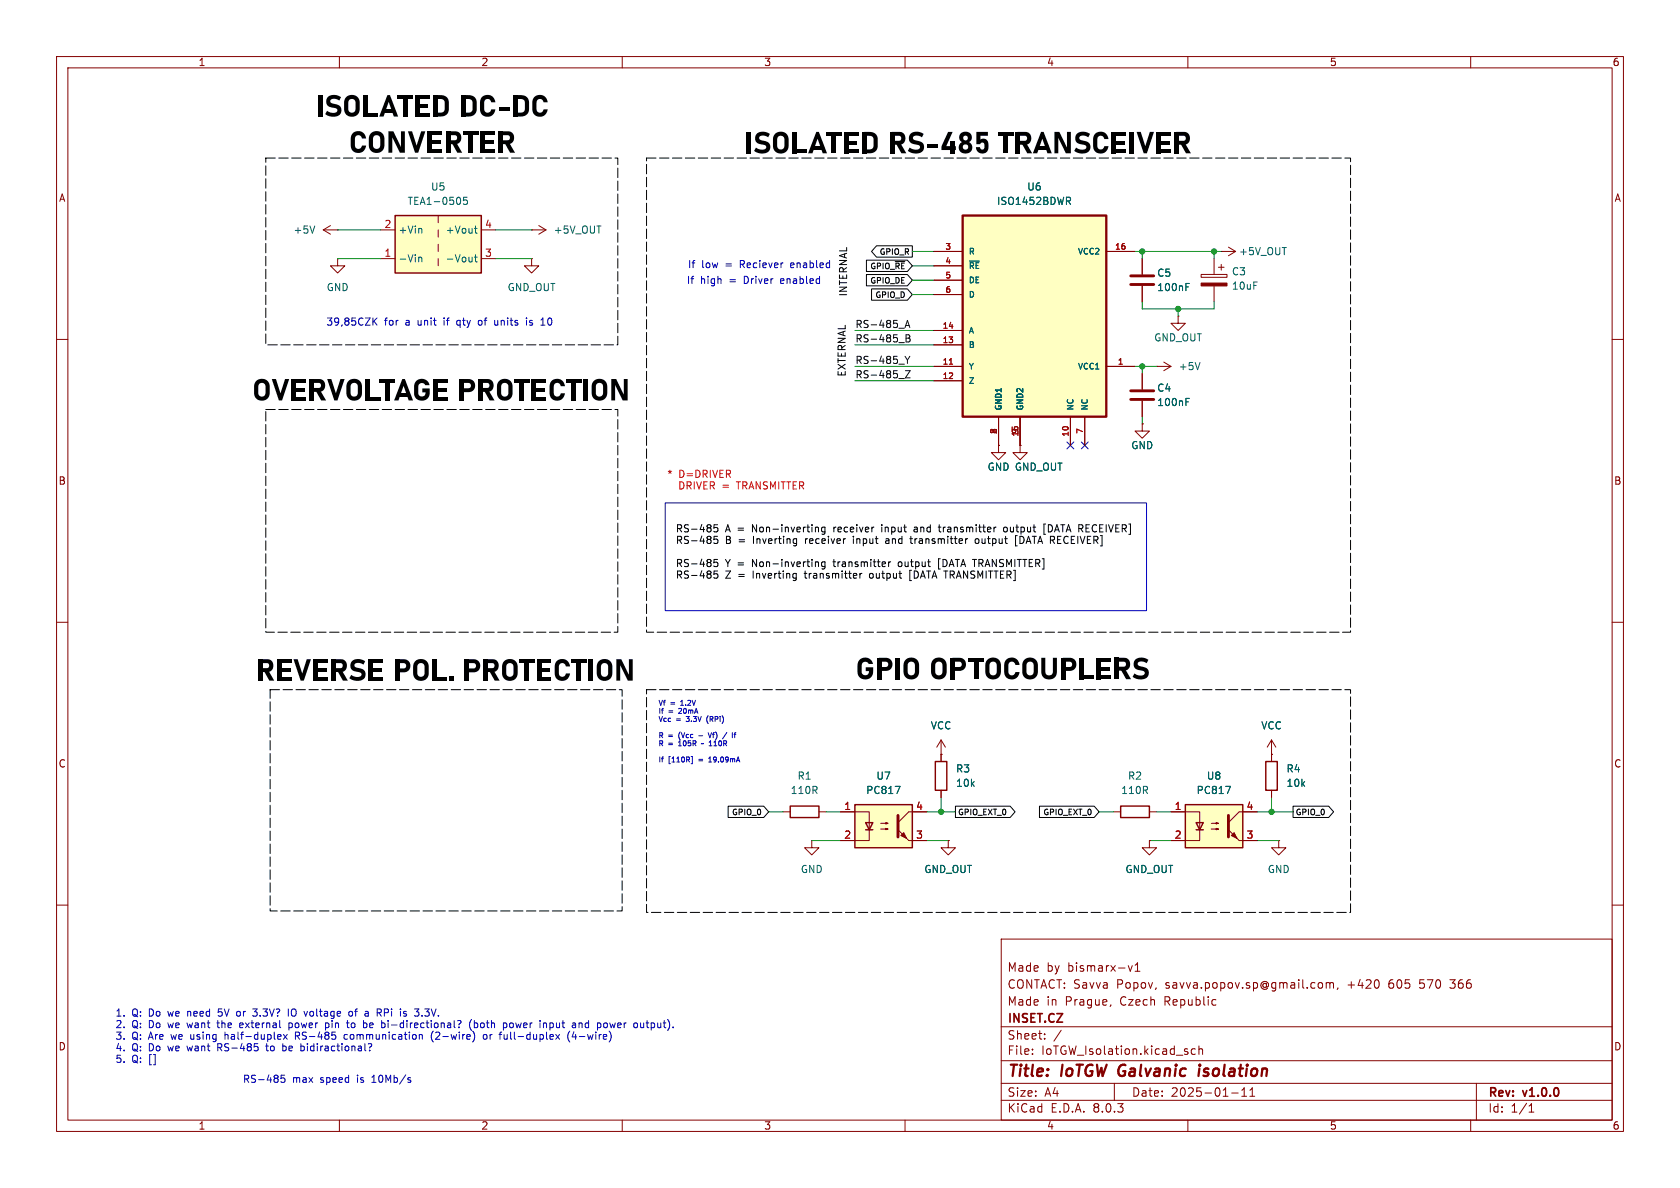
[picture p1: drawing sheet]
<svg xmlns="http://www.w3.org/2000/svg" width="297mm" height="210mm" viewBox="0 0 297 210" stroke-linecap="round" stroke-linejoin="round" font-family="sans-serif">
<g fill="none" stroke="#840000" stroke-width=".18">
<path d="M10 10h277v190h-277zM12 12h273v186h-273zM60 10v2M110 10v2M160 10v2M210 10v2M260 10v2M10 60h2M285 60h2M10 110h2M285 110h2M10 160h2"/>
<path d="M285 160h2M177 166h108v32h-108zM196.4 177.6l-.2 .3M199.5 170.7l.3 1 .4-1M200.7 171.7h.8M200.7 170.6l.4-.4v1.5M233.3 173.7l.4 .1 .1 .2-.1 .6-.4 .1M234.5 173.8l.4-.1 .2 .2M234.5 173.7v1M235.1 173.9l.2-.2 .4 .1v.9M235.1 173.9v.8M236.5 174.6l-.1 .3"/>
<path d="M256.3 173.2h.9M256.3 174.6l.2 .1M60 198v2M110 198v2M160 198v2M177 194.5h108M177 191.5h108M177 187.5h108M177 181.5h108M182.5 186.3v.1M182.5 185.5v.1M184.7 183.6v.1"/>
<path d="M184.7 182.8v.1M187.6 182.1l-1.3 2M197 191.5v3M210 198v2M211.3 185.5l-.4-.1-.3 .3v.4l.1 .2h.6M212 185.5l.2-.1 .3 .1 .1 .9M212 184.9v1.5M217.7 193.2h1.2M219.5 193.8h.9M219.5 192.7l.5-.4v1.5M221 193.8h.8M221 192.7l.4-.4v1.5"/>
<path d="M260 198v2M261 191.5v6.5M270.3 196.6h.9M270.3 195.5l.4-.4v1.5"/>
</g>
<path d="M212 188.9l-.1 1.3M212.1 188.2v.2M212.1 188.2l-.1 .1 .1 .1M212.1 188.2l.1 .1-.1 .1M212.7 190.1l.2 .1" fill="none" stroke="#840000" stroke-width=".4"/>
<path d="M170.2 38.1h25.4v35.6h-25.4z" fill="#ffffc2"/>
<path d="M170.2 38.1h25.4v35.6h-25.4z" fill="none" stroke="#840000" stroke-width=".41"/>
<g fill="none" stroke="#840000" stroke-width=".18">
<path d="M165.1 44.5h5.1M165.1 47h5.1M165.1 49.5h5.1M165.1 52.1h5.1M165.1 58.4h5.1M195.6 44.5h5.1M165.1 64.8h5.1M165.1 61h5.1M165.1 67.3h5.1M176.5 73.7v5M180.3 73.7v5M189.2 73.7v5"/>
<path d="M191.8 73.7v5M195.6 64.8h5.1M166.4 133.4h.1M166.4 130.8v3.8M166.4 139.7v1.3M166.4 130.8l-.8 1.3M166.4 130.8l.7 1.3M224.8 133.4h.1M224.8 130.8l.8 1.3M224.8 130.8v3.8M224.8 139.7v1.3M224.8 130.8l-.8 1.3"/>
<path d="M138.4 143.5h1.3M143.5 148.6v1.3h1.3l-1.3 1.2-1.3-1.2h1.3M143.5 148.6h.1M144.8 143.5h1.2M196.8 143.5h1.3M203.2 148.6v1.3h-1.3l1.3 1.2 1.3-1.2h-1.3M203.2 148.6h.1M203.2 143.5h1.3M226.1 148.6v1.3h-1.3l1.3 1.2 1.2-1.2h-1.2M226.1 148.6h.1"/>
</g>
<path d="M188.8 35.5l.5 .6M189 34.9l.3 .2-.1 .3-.2 .1M171.4 46.2h1.7" fill="none" stroke="#006464" stroke-width=".18"/>
<path d="M167.8 64.4h.6" fill="none" stroke="#a90000" stroke-width=".18"/>
<path d="M165.4 134.6h2v5.1h-2zM223.8 134.6h2v5.1h-2zM139.7 142.5h5.1v2h-5.1zM198.1 142.5h5.1v2h-5.1z" fill="none" stroke="#840000" stroke-width=".25"/>
<path d="M209.5 142.2h10.2v7.7h-10.2z" fill="#ffffc2"/>
<path d="M209.5 142.2h10.2v7.7h-10.2zM211.5 145.4h1.2l-.6 1.3zM211.5 146.7h1.2" fill="none" stroke="#840000" stroke-width=".25"/>
<path d="M58.4 39.9l-1.3 .7M57.1 40.6l1.3 .8M57.1 40.6h2.6M59.7 40.6h.1M207 143.5h5.1v5.1h-5.1M214.1 146.6h1.3l-.4 .1v-.3l.4 .2M214.1 145.5h1.3l-.4 .2v-.3l.4 .1M219.1 148.6h3.1M222.2 143.5h-3.1l-1.9 1.9" fill="none" stroke="#840000" stroke-width=".18"/>
<g fill="#840000" stroke="#840000" stroke-width=".18">
<path d="M217.2 146.7l1.9 1.9z"/>
<path d="M218.2 147.2l.5 1-1-.5z"/>
</g>
<path d="M217.2 144.1v3.9" fill="none" stroke="#840000" stroke-width=".51"/>
<path d="M55.6 39.9l-.4 1.3M216.7 139h.8l-.5 1.3" fill="none" stroke="#006464" stroke-width=".18"/>
<path d="M69.8 38.1h15.3v10.2h-15.3z" fill="#ffffc2"/>
<path d="M69.8 38.1h15.3v10.2h-15.3z" fill="none" stroke="#840000" stroke-width=".25"/>
<g fill="none" stroke="#840000" stroke-width=".18">
<path d="M77.5 38.1v1.3M95.2 39.9l1.3 .7M59.7 45.7v1.3h1.3l-1.3 1.3-1.3-1.3h1.3M59.7 45.7h.1M67.3 45.7h2.5M67.3 40.6h2.5M77.5 40.6v1.3M77.5 43.2v1.3M77.5 45.7v1.3M85.1 45.7h2.5M85.1 40.6h2.5M94 45.7v1.3h-1.3l1.3 1.3 1.2-1.3h-1.2"/>
<path d="M94 45.7h.1M94 40.6h.1M94 40.6h2.5M96.5 40.6l-1.3 .8M201.9 45.7v2.8M201.9 50.5v2.8M208.3 55.9v1.3h-1.3l1.3 1.2 1.2-1.2h-1.2M208.3 55.9h.1M212.3 48.5h4.6v.5h-4.6zM214.6 45.7v2.8M214.6 50.5v2.8M215.4 47.2h1"/>
<path d="M215.9 44.5h.1M215.9 44.5h2.5M215.9 46.7v1.1M217.2 43.7l1.2 .8M218.4 44.5l-1.2 .7M176.5 78.7v1.3h1.3l-1.3 1.3-1.2-1.3h1.2M176.5 78.7h.1M180.3 78.7v1.3h-1.2l1.2 1.3 1.3-1.3h-1.3M180.3 78.7h.1M201.9 74.9v1.3h1.3l-1.3 1.3-1.2-1.3h1.2M201.9 74.9h.1M201.9 66v2.8"/>
<path d="M201.9 70.9v2.8M204.5 64.8h.1M204.5 64.8h2.5M205.7 64l1.3 .8M207 64.8l-1.3 .7"/>
</g>
<g fill="none" stroke="#006464" stroke-width=".18">
<path d="M82.6 34.9h-.6l-.1 .6 .2-.1h.4l.1 .2v.4l-.2 .1-.5-.1M84.1 39.9v1.1l.3 .2M74 45.5v.8M74 45.6l.2-.1h.3l.1 .8M74.4 40.4l.2 .2v.6M83.9 45.5h.5M83.9 40.4h.5M84.1 45v1.1l.3 .2M209.7 50.7h.4M209.7 50.1h.6M209.7 71h.4M209.7 70.4h.6"/>
<path d="M212.1 64.1l-.4 1.2"/>
</g>
<path d="M199.9 50.3h4.1M199.9 48.8h4.1M199.9 70.6h4.1M199.9 69.1h4.1" fill="none" stroke="#840000" stroke-width=".51"/>
<path d="M212.3 50h4.6v.5h-4.6z" fill="#840000" stroke="#840000" stroke-width=".18"/>
<path d="M151.1 142.2h10.2v7.7h-10.2z" fill="#ffffc2"/>
<path d="M151.1 142.2h10.2v7.7h-10.2zM153 145.4h1.3l-.6 1.3zM153 146.7h1.3" fill="none" stroke="#840000" stroke-width=".25"/>
<g fill="none" stroke="#840000" stroke-width=".18">
<path d="M165.1 44.5h5.1M165.1 47h5.1M165.1 49.5h5.1M165.1 52.1h5.1M165.1 58.4h5.1M195.6 44.5h5.1M201.9 45.7v2.8M201.9 50.5v2.8M165.1 64.8h5.1M165.1 61h5.1M165.1 67.3h5.1M176.5 78.7h.1"/>
<path d="M176.5 73.7v5M180.3 78.7h.1M180.3 73.7v5M189.2 73.7v5M191.8 73.7v5M195.6 64.8h5.1M201.9 74.9h.1M201.9 66v2.8M201.9 70.9v2.8M166.4 133.4h.1M166.4 133.4v1.2M166.4 139.7v1.3"/>
<path d="M224.8 133.4h.1M224.8 133.4v1.2M224.8 139.7v1.3M148.6 143.5h5.1v5.1h-5.1M155.7 146.6h1.3l-.4 .1v-.3l.4 .2M155.7 145.5h1.3l-.4 .2v-.3l.4 .1M160.7 148.6h3.1M163.8 143.5h-3.1l-2 1.9M167.6 148.6v1.3h-1.2l1.2 1.2 1.3-1.2h-1.3M167.6 148.6h.1M203.2 148.6h.1M207 148.6h2.5"/>
<path d="M207 143.5h2.5M219.7 148.6h2.5M219.7 143.5h2.5"/>
</g>
<g fill="#840000" stroke="#840000" stroke-width=".18">
<path d="M158.7 146.7l2 1.9z"/>
<path d="M159.8 147.2l.5 1-1-.5z"/>
</g>
<path d="M158.7 144.1v3.9" fill="none" stroke="#840000" stroke-width=".51"/>
<path d="M188.8 35.5l.5 .6M189 34.9l.3 .2-.1 .3-.2 .1M171.4 46.2h1.7M209.7 50.7h.4M209.7 50.1h.6M209.7 71h.4M209.7 70.4h.6M158.3 139h.8l-.5 1.3M216.7 139h.8l-.5 1.3" fill="none" stroke="#006464" stroke-width=".18"/>
<g fill="none" stroke="#000" stroke-width=".18">
<path d="M153.2 48.5h7.2l.9 1-.9 1h-7.2zM153.2 46h7.2l.9 1-.9 1h-7.2zM154.1 51.1h6.3l.9 1-.9 1h-6.3zM155 43.4h6.3v2.1h-6.3l-.9-1zM158.3 46.2h1.7M126.9 92.8h-.6l-.1 .6 .2-.2 .4 .1 .1 .2v.4l-.2 .1-.5-.1M126.9 94.8h-.6l-.1 .6 .2-.1h.4l.1 .2v.5l-.2 .1-.5-.1M126.9 98.9h-.6l-.1 .6 .2-.1h.4l.1 .2v.4l-.2 .2-.5-.2M140.8 95.2v1.1l-.1 .1M140.8 96l-.1 .1M144.2 93.2h.4l.1 .8M144.2 99.4h.4l.1 .8"/>
<path d="M145.8 93.2h-.3l-.3 .2 .2 .6h.4M145.8 93.2v1l-.2 .3-.3-.1M145.8 99.3v1l-.2 .3-.3-.1M145.8 99.4l-.3-.1-.3 .3 .2 .5h.4M150.9 95.2v.9M155.9 92.8v.1M155.9 93.2v.8M157 95.6h-.3l-.1 .2v.2l.4 .1M157.1 99.3v.9M157.5 99.3l-.4 .3M158.9 99.4l-.1 .2 .1 .5M160.8 95.2h.5"/>
<path d="M161 94.8v1.1l.3 .2M162 93.2h-.4M162.1 93.5h-.3l-.2 .2v.3h.5M165.9 93.2h.4M166 92.8v1l.3 .2M166.2 98.8h-.3v1.8M170.9 95.2h.2M172.5 95.3l.3-.1 .3 .3v.3l-.3 .3-.3-.1-.1-.2zM176 93.2h.1M177.5 93.2h.3l.3 .2v.4l-.3 .2h-.3l-.1-.2zM179.5 94.7v1.8h.3M180.3 94.8v1.3h.3"/>
<path d="M184.9 92.6h-.3v1.9M185.6 92.8h-.3v1.2h.3M126.9 100.9h-.6l-.1 .6 .2-.1 .4 .1 .1 .2v.4l-.2 .1-.5-.1M140.8 101.4v1l-.2 .2M140.8 102.1l-.2 .1M152 101.4v.8M152.4 101.4l-.4 .2M153.8 101.4l-.1 .2 .1 .5M160.8 100.8v1.8h.3M128.7 142.5h6.3l.9 1-.9 1h-6.3zM168.9 142.5h9.7l.9 1-.9 1h-9.7zM183.8 142.5h9.6l.9 1-.9 1h-9.6z"/>
<path d="M228.6 142.5h6.3l.9 1-.9 1h-6.3z"/>
</g>
<path d="M160 57.9l.4-1.3 .4 1.3M160.1 57.5h.6M160.2 59.2h.4l.2 .2-.2 .4 .2 .1 .1 .3-.2 .2h-.5zM160.2 59.8h.4M158.9 66.9h1M158.9 60.6h1M160 63l.4 .7M160.1 65.5h.8l-.8 1.3h.8M160.4 63.7v.6M160.8 63l-.4 .7" fill="none" stroke="#0f0f0f" stroke-width=".18"/>
<g fill="none" stroke="#0000c2" stroke-width=".18">
<path d="M66.1 56.8l.6 .7M66.7 56.2l-.8 .7M80.9 56.7l-.2 .2 .2 .5M85 56.6l-.3 .1-.1 .2v.5l.4 .1M87.5 57.3l.1 .2 .4-.1M93.1 56.2v.1M93.1 56.6v.9M93.6 57.4l.4 .1M93.8 56.6l-.2 .2 .2 .3M95.6 57.5h.7M117.6 88.9h85.1v19.1h-85.1zM122.2 133.7h.2v1.3h-.2"/>
<path d="M123.5 130.1h.7M124 131.5h.3M125.2 126.6a1.04 1.04 0 0 0 0 1.2M125.2 129.5l.3 .9 .3-.9M125.3 134.7h.5M125.3 134.1l.2-.3v.9M125.4 131.8h.5M125.4 131.2l.2-.2v.8M128.5 129.5l-.8 1.1M129.8 129.8h.3M130.1 129.5l-.2 .1v.8M38.6 179.5l.1 .1"/>
<path d="M39.2 178.4h-.6v.6l.1-.2M41.9 179.6h.4M42.3 178.8h-.4M44.7 178.4h.8l-.5 .4 .3 .1M45.3 179.6h-.4M51 178.4v1.2M51.8 178.4h-.1a.81 .81 0 0 0 .1 1.2M61.7 178.9l.2-.1 .4 .1v.5l-.1 .2h-.3l-.2-.1zM62.7 178.8h.5M68 178.4h.4M68 179h.4M75.1 178.4h.8"/>
<path d="M75.1 179.5l.5 .1M38.3 180.8h.5M38.5 180.4l.1 1.2M38.5 185.2h.5M39 184.5h-.5v1.3M39.8 182.4v1.3M40 182.9l-.2 .1M42.8 180.8h-.2l-.2 .2v.6l.4 .1M43 181.1l-.6 .1M47.2 184.5v1.1l.3 .2M49.6 182.9l.1 .3-.6 .1M50 185l.4-.1 .1 .1"/>
<path d="M50.1 182.9l.7 .8M50.3 190.1h-.6v.6l.1-.1h.5l.1 .2-.1 .4-.2 .1-.4-.1M50.5 185.6l-.1 .2-.4-.1M50.8 182.9l-.7 .8M51.1 180.9l.3-.1 .2 .1M51.1 180.8v1.3M51.6 181.6l-.2 .1-.3-.1M52.2 182.4v1.3M52.2 183.1h.5M52.5 183.1l.5 .6M53.3 184.9l.4 .1 .1 .2-.1 .4-.4 .2M57.6 180.8v1.3"/>
<path d="M58 180.9l.2 .2-.1 .5-.2 .1-.3-.1M60.9 182.9l-.1 .2 .1 .5 .2 .1h.3M61.2 180.8h.5M61.6 181.7h.1M62.3 180.8l-.2 .3v.3l.2 .3M65.4 185.6v.2M65.4 180.9v.7M65.7 184.6v.2l-.3 .5M65.7 191.3h.8M65.9 190.4h-.2M66 181.1l-.6 .1M68.6 180.8v.9"/>
<path d="M72.5 190.9l.1 .2-.1 .2M72.5 190.5l.1 .1M74.2 182.9h.4l.1 .8M76.4 182.5a1.47 1.47 0 0 0 .2 1.7M80.9 180.5l.4-.1 .2 .2-.4 .6M81.1 181.6v.1M83.4 180.2a1.47 1.47 0 0 0-.1 1.9M83.9 180.9l.3-.1 .3 .3-.2 .5h-.4M83.9 180.4v1.3M85.6 182.9l-.2 .6 .3 .2h.3l.1-.2-.1-.6M89.1 182.9v.6l.4 .2M89.5 180.9v.7"/>
<path d="M90.8 181.1l-.3-.3-.3 .1-.1 .2 .1 .5 .3 .1 .3-.3M97.2 181.6l.4 .1M97.2 180.8v1.3M97.6 180.8l-.4 .1M98.3 182.9l.6 .8M98.9 182.9l-.6 .8M100.4 182.8v.9l.3 .5M101.5 182.4l-.3 .9h.7M102.4 180.9l.1-.1 .3 .1 .1 .8M102.4 180.8v.9M107.3 180.9v.7M107.8 180.8l.2 .9"/>
<path d="M114.2 180.8h.5M114.4 180.4v1.1l.3 .2"/>
</g>
<path d="M47 27.9h62.2v33.1h-62.2zM114.3 27.9h124.5v83.9h-124.5zM47 72.4h62.2v39.4h-62.2zM47.8 121.9h62.2v39.1h-62.2zM114.3 121.9h124.5v39.4h-124.5z" fill="none" stroke="#000" stroke-width=".18" stroke-dasharray="1.7 .6"/>
<g fill="none" stroke="#009600" stroke-width=".18">
<path d="M59.7 45.7h7.6M59.7 40.6h7.6M87.6 45.7h6.4M87.6 40.6h6.4M151.1 58.4h14M161.3 44.5h3.8M161.3 49.5h3.8M161.3 52.1h3.8M161.3 47h3.8M200.7 44.5h15.2M201.9 53.3v1.3h12.7v-1.3M201.9 44.5v1.2"/>
<path d="M208.3 54.6v1.3M214.6 44.5v1.2M151.1 64.8h14M151.1 67.3h14M151.1 61h14M200.7 64.8h3.8M201.9 64.8v1.2M201.9 73.7v1.2M135.9 143.5h2.5M143.5 148.6h5.1M146 143.5h2.6M163.8 148.6h3.8"/>
<path d="M163.8 143.5h5.1M166.4 141v2.5M194.3 143.5h2.5M203.2 148.6h3.8M204.5 143.5h2.5M222.2 148.6h3.9M222.2 143.5h6.4M224.8 141v2.5"/>
</g>
<path d="M188.6 78.1l1.2 1.2M189.8 78.1l-1.2 1.2M191.2 78.1l1.2 1.2M192.4 78.1l-1.2 1.2" fill="none" stroke="#000084" stroke-width=".18"/>
<path d="M167.8 64.4h.6" fill="none" stroke="#a90000" stroke-width=".18"/>
<g fill="#009600" stroke="#009600" stroke-width=".18">
<circle cx="201.9" cy="64.8" r=".46"/>
<circle cx="208.3" cy="54.6" r=".46"/>
<circle cx="214.6" cy="44.5" r=".46"/>
<circle cx="201.9" cy="44.5" r=".46"/>
<circle cx="166.4" cy="143.5" r=".46"/>
<circle cx="224.8" cy="143.5" r=".46"/>
</g>
<g font-size="5.3">
<text x="55.8" y="21.7">ISOLATEDDC-DC</text>
<text x="61.7" y="28.1">CONVERTER</text>
<text x="131.7" y="28.2">ISOLATEDRS-485 TRANSCEIVER</text>
<text x="44.6" y="71.9">OVERVOLTAGE</text>
<text x="80.9" y="71.9">PROTECTION</text>
<text x="45.2" y="121.5">REVERSEPOL.PROTECTION</text>
<text x="151.3" y="121.2">GPIOOPTOCOUPLERS</text>
</g>
<g font-size="2.8" fill="#840000">
<text x="178" y="190.9">Title:</text>
<text x="187.7" y="190.9">IoTGW Galvanic</text>
<text x="213.5" y="190.9">isolation</text>
</g>
<g font-size="2.1" fill="#840000">
<text x="178" y="172">Made</text>
<text x="185" y="172">by</text>
<text x="188.8" y="172">bismarx-v1</text>
<text x="178" y="178">Made</text>
<text x="178" y="175">CONTACT: Savva</text>
<text x="185" y="178">in</text>
<text x="188.4" y="178">Prague,</text>
<text x="197.5" y="175">Popov,</text>
<text x="198.2" y="178">Czech</text>
<text x="206.1" y="178">Republic</text>
<text x="206.2" y="175">savva.popov.sp@gmail.com,</text>
<text x="238.5" y="175">+420</text>
<text x="245.9" y="175">605</text>
<text x="251.5" y="175">570</text>
<text x="257.1" y="175">366</text>
<text x="178" y="184">Sheet:</text>
<text x="178" y="181.2">INSET.CZ</text>
<text x="178" y="186.7">File:</text>
<text x="184.1" y="186.7">IoTGW_Isolation.kicad_sch</text>
<text x="178" y="196.9">KiCad</text>
<text x="178" y="194.1">Size:</text>
<text x="184.7" y="194.1">A4</text>
<text x="185.7" y="196.9">E.D.A.</text>
<text x="193.3" y="196.9">8.0.3</text>
<text x="200" y="194.1">Date:</text>
<text x="207" y="194.1">2025-01-11</text>
<text x="263" y="194.3">Rev:</text>
<text x="263" y="196.9">Id:</text>
<text x="267.1" y="196.9">1/1</text>
<text x="269.4" y="194.3">v1.0.0</text>
</g>
<g font-size="1.8" fill="#840000">
<text x="35" y="11.9">1</text>
<text x="85" y="11.9">2</text>
<text x="135" y="11.9">3</text>
<text x="185" y="11.9">4</text>
<text x="235" y="11.9">5</text>
<text x="285" y="11.9">6</text>
<text x="10.3" y="35.9">A</text>
<text x="285.3" y="35.9">A</text>
<text x="10.3" y="85.9">B</text>
<text x="285.3" y="85.9">B</text>
<text x="10.3" y="135.9">C</text>
<text x="285.3" y="135.9">C</text>
<text x="10.3" y="185.9">D</text>
<text x="285.3" y="185.9">D</text>
<text x="35" y="199.9">1</text>
<text x="85" y="199.9">2</text>
<text x="135" y="199.9">3</text>
<text x="185" y="199.9">4</text>
<text x="235" y="199.9">5</text>
<text x="285" y="199.9">6</text>
</g>
<g font-size="1.8" fill="#006464">
<text x="76.1" y="33.9">U5</text>
<text x="181.5" y="33.9">U6</text>
<text x="51.8" y="41.5">+5V</text>
<text x="70.4" y="41.5">+Vin</text>
<text x="72" y="36.4">TEA1-0505</text>
<text x="78.7" y="41.5">+Vout</text>
<text x="97.8" y="41.5">+5V_OUT</text>
<text x="176.2" y="36.4">ISO1452BDWR</text>
<text x="70.4" y="46.6">-Vin</text>
<text x="78.7" y="46.6">-Vout</text>
<text x="219" y="45.3">+5V_OUT</text>
<text x="57.7" y="51.7">GND</text>
<text x="89.6" y="51.7">GND_OUT</text>
<text x="204.5" y="49.1">C5</text>
<text x="204.5" y="51.7">100nF</text>
<text x="217.7" y="48.9">C3</text>
<text x="217.7" y="51.4">10uF</text>
<text x="203.9" y="60.6">GND_OUT</text>
<text x="208.3" y="65.6">+5V</text>
<text x="204.5" y="69.4">C4</text>
<text x="204.5" y="72">100nF</text>
<text x="174.5" y="83.4">GND GND_OUT</text>
<text x="199.9" y="79.6">GND</text>
<text x="164.5" y="129.1">VCC</text>
<text x="222.9" y="129.1">VCC</text>
<text x="168.9" y="136.8">R3</text>
<text x="227.3" y="136.8">R4</text>
<text x="139.7" y="140.6">110R</text>
<text x="140.9" y="138">R1</text>
<text x="153" y="140.6">PC817</text>
<text x="154.8" y="138">U7</text>
<text x="168.9" y="139.3">10k</text>
<text x="198.1" y="140.6">110R</text>
<text x="199.3" y="138">R2</text>
<text x="211.4" y="140.6">PC817</text>
<text x="213.3" y="138">U8</text>
<text x="227.3" y="139.3">10k</text>
<text x="141.5" y="154.5">GND</text>
<text x="163.3" y="154.5">GND_OUT</text>
<text x="198.9" y="154.5">GND_OUT</text>
<text x="224" y="154.5">GND</text>
</g>
<g font-size="1.8" fill="#a90000">
<text x="67.9" y="40.4">2</text>
<text x="85.7" y="40.4">4</text>
<text x="67.9" y="45.5">1</text>
<text x="85.7" y="45.5">3</text>
<text x="149.2" y="143.3">1</text>
<text x="161.9" y="143.3">4</text>
<text x="207.6" y="143.3">1</text>
<text x="220.3" y="143.3">4</text>
<text x="149.2" y="148.3">2</text>
<text x="161.9" y="148.3">3</text>
<text x="207.6" y="148.3">2</text>
<text x="220.3" y="148.3">3</text>
</g>
<g font-size="1.8" fill="#0000c2">
<text x="121.5" y="47.6">If</text>
<text x="124" y="47.6">low</text>
<text x="128.3" y="47.6">=</text>
<text x="131.1" y="47.6">Reciever</text>
<text x="140.2" y="47.6">enabled</text>
<text x="121.3" y="50.4">If</text>
<text x="123.8" y="50.4">high</text>
<text x="129" y="50.4">=</text>
<text x="131.8" y="50.4">Driver</text>
<text x="138.5" y="50.4">enabled</text>
<text x="57.6" y="57.8">39,85CZK</text>
<text x="68" y="57.8">for</text>
<text x="71.8" y="57.8">a</text>
<text x="74.1" y="57.8">unit</text>
<text x="78.9" y="57.8">if</text>
<text x="81.4" y="57.8">qty</text>
<text x="85.4" y="57.8">of</text>
<text x="88.5" y="57.8">units</text>
<text x="94.3" y="57.8">is</text>
<text x="97.1" y="57.8">10</text>
<text x="20.3" y="179.9">1.</text>
<text x="23.3" y="179.9">Q:</text>
<text x="26.4" y="179.9">Do</text>
<text x="30" y="179.9">we</text>
<text x="33.6" y="179.9">need</text>
<text x="39.2" y="179.9">5V</text>
<text x="42.7" y="179.9">or</text>
<text x="45.8" y="179.9">3.3V?</text>
<text x="52.2" y="179.9">IO</text>
<text x="55.3" y="179.9">voltage</text>
<text x="63.4" y="179.9">of</text>
<text x="66.4" y="179.9">a</text>
<text x="68.7" y="179.9">RPi</text>
<text x="73" y="179.9">is</text>
<text x="75.8" y="179.9">3.3V.</text>
<text x="20.3" y="182">2.</text>
<text x="20.3" y="184">3.</text>
<text x="23.3" y="182">Q:</text>
<text x="23.3" y="184">Q:</text>
<text x="26.4" y="182">Do</text>
<text x="26.4" y="184">Are</text>
<text x="30" y="182">we</text>
<text x="30.5" y="184">we</text>
<text x="33.6" y="182">want</text>
<text x="34.1" y="184">using</text>
<text x="39.1" y="182">the</text>
<text x="40.4" y="184">half-duplex</text>
<text x="43.3" y="182">external</text>
<text x="52.1" y="182">power</text>
<text x="53" y="184">RS-485</text>
<text x="58.8" y="182">pin</text>
<text x="61.9" y="184">communication</text>
<text x="62.8" y="182">to</text>
<text x="65.9" y="182">be</text>
<text x="69.3" y="182">bi-directional?</text>
<text x="77.5" y="184">(2-wire)</text>
<text x="85" y="182">(both</text>
<text x="86.9" y="184">or</text>
<text x="90" y="184">full-duplex</text>
<text x="91.2" y="182">power</text>
<text x="97.9" y="182">input</text>
<text x="102.2" y="184">(4-wire)</text>
<text x="103.9" y="182">and</text>
<text x="108.5" y="182">power</text>
<text x="115.2" y="182">output).</text>
<text x="20.3" y="186">4.</text>
<text x="20.3" y="188.1">5.</text>
<text x="23.3" y="186">Q:</text>
<text x="23.3" y="188.1">Q:</text>
<text x="26.4" y="186">Do</text>
<text x="26.4" y="188.1">[]</text>
<text x="30" y="186">we</text>
<text x="33.6" y="186">want</text>
<text x="39.1" y="186">RS-485</text>
<text x="42.8" y="191.6">RS-485</text>
<text x="48" y="186">to</text>
<text x="51" y="186">be</text>
<text x="51.7" y="191.6">max</text>
<text x="54.4" y="186">bidiractional?</text>
<text x="56.7" y="191.6">speed</text>
<text x="63.4" y="191.6">is</text>
<text x="66.2" y="191.6">10Mb/s</text>
</g>
<g font-size="1.8">
<text x="150" y="52.5" transform="rotate(-90 150 52.5)">INTERNAL</text>
<text x="149.7" y="66.7" transform="rotate(-90 149.7 66.7)">EXTERNAL</text>
<text x="119.4" y="94.3">RS-485</text>
<text x="128.2" y="94.3">A =</text>
<text x="133.2" y="94.3">Non-inverting</text>
<text x="147.8" y="94.3">receiver</text>
<text x="156.5" y="94.3">input</text>
<text x="162.4" y="94.3">and</text>
<text x="167.1" y="94.3">transmitter</text>
<text x="178.7" y="94.3">output</text>
<text x="185.9" y="94.3">[DATA RECEIVER]</text>
<text x="119.4" y="96.4">RS-485</text>
<text x="119.4" y="100.4">RS-485</text>
<text x="128.2" y="96.4">B</text>
<text x="128.2" y="100.4">Y =</text>
<text x="130.7" y="96.4">=</text>
<text x="133.2" y="100.4">Non-inverting</text>
<text x="133.4" y="96.4">Inverting</text>
<text x="142.8" y="96.4">receiver</text>
<text x="147.8" y="100.4">transmitter</text>
<text x="151.5" y="96.4">input</text>
<text x="157.4" y="96.4">and</text>
<text x="159.5" y="100.4">output</text>
<text x="162" y="96.4">transmitter</text>
<text x="166.7" y="100.4">[DATA TRANSMITTER]</text>
<text x="173.7" y="96.4">output</text>
<text x="180.9" y="96.4">[DATA RECEIVER]</text>
<text x="119.4" y="102.5">RS-485</text>
<text x="128.2" y="102.5">Z</text>
<text x="130.6" y="102.5">=</text>
<text x="133.4" y="102.5">Inverting</text>
<text x="142.8" y="102.5">transmitter</text>
<text x="154.4" y="102.5">output</text>
<text x="161.6" y="102.5">[DATA TRANSMITTER]</text>
</g>
<g font-size="1.8" fill="#0f0f0f">
<text x="151.1" y="58.1">RS-485_A</text>
<text x="151.1" y="60.6">RS-485_B</text>
<text x="151.1" y="64.4">RS-485_Y</text>
<text x="151.1" y="67">RS-485_Z</text>
</g>
<g font-size="1.8" fill="#f00">
<text x="117.9" y="84.7">*</text>
<text x="120" y="84.7">D=DRIVER</text>
<text x="120.2" y="86.7">DRIVER =</text>
<text x="130.8" y="86.7">TRANSMITTER</text>
</g>
<g font-size="1.4">
<text x="153.7" y="47.8">GPIO_~{RE}</text>
<text x="155.4" y="45.3">GPIO_R</text>
<text x="153.7" y="50.3">GPIO_DE</text>
<text x="154.6" y="52.9">GPIO_D</text>
<text x="129.3" y="144.3">GPIO_0</text>
<text x="169.3" y="144.3">GPIO_EXT_0</text>
<text x="184.3" y="144.3">GPIO_EXT_0</text>
<text x="229" y="144.3">GPIO_0</text>
</g>
<g font-size="1.4" fill="#a90000">
<text x="167" y="44.2">3</text>
<text x="167" y="46.7">4</text>
<text x="197" y="44.2">16</text>
<text x="167" y="49.3">5</text>
<text x="167" y="51.8">6</text>
<text x="166.5" y="58.2">14</text>
<text x="166.5" y="60.7">13</text>
<text x="166.5" y="64.5">11</text>
<text x="197.5" y="64.5">1</text>
<text x="166.5" y="67.1">12</text>
<text x="176.3" y="76.8" transform="rotate(-90 176.3 76.8)">2</text>
<text x="180.1" y="77.3" transform="rotate(-90 180.1 77.3)">15</text>
<text x="180.1" y="76.8" transform="rotate(-90 180.1 76.8)">9</text>
<text x="189" y="77.3" transform="rotate(-90 189 77.3)">10</text>
<text x="191.5" y="76.8" transform="rotate(-90 191.5 76.8)">7</text>
</g>
<g font-size="1.4" fill="#006464">
<text x="171.2" y="45.2">R</text>
<text x="171.2" y="47.7">~{RE}</text>
<text x="190.4" y="45.2">VCC2</text>
<text x="171.2" y="50.3">DE</text>
<text x="171.2" y="52.8">D</text>
<text x="171.2" y="59.2">A</text>
<text x="171.2" y="61.7">B</text>
<text x="171.2" y="65.5">Y</text>
<text x="190.4" y="65.5">VCC1</text>
<text x="171.2" y="68">Z</text>
<text x="177.3" y="72.6" transform="rotate(-90 177.3 72.6)">GND1</text>
<text x="181.1" y="72.6" transform="rotate(-90 181.1 72.6)">GND2</text>
<text x="190" y="72.6" transform="rotate(-90 190 72.6)">NC</text>
<text x="192.5" y="72.6" transform="rotate(-90 192.5 72.6)">NC</text>
</g>
<g font-size="1.2" fill="#0000c2">
<text x="116.3" y="125">Vf</text>
<text x="118.6" y="125">=</text>
<text x="120.6" y="125">1.2V</text>
<text x="116.3" y="126.4">If</text>
<text x="116.3" y="127.8">Vcc</text>
<text x="116.3" y="130.7">R</text>
<text x="118.2" y="130.7">=</text>
<text x="118.2" y="126.4">=</text>
<text x="119.6" y="127.8">=</text>
<text x="120.2" y="130.7">(Vcc</text>
<text x="120.3" y="126.4">20mA</text>
<text x="121.6" y="127.8">3.3V</text>
<text x="125.5" y="127.8">(RPi)</text>
<text x="126.1" y="130.7">Vf)</text>
<text x="128.9" y="130.7">/</text>
<text x="116.3" y="132.1">R</text>
<text x="116.3" y="135">If</text>
<text x="118.2" y="132.1">=</text>
<text x="118.2" y="135">[110R]</text>
<text x="120.2" y="132.1">105R</text>
<text x="123.8" y="135">=</text>
<text x="124.6" y="132.1">~</text>
<text x="125.8" y="135">19.09mA</text>
<text x="126.2" y="132.1">110R</text>
</g>
</svg>
